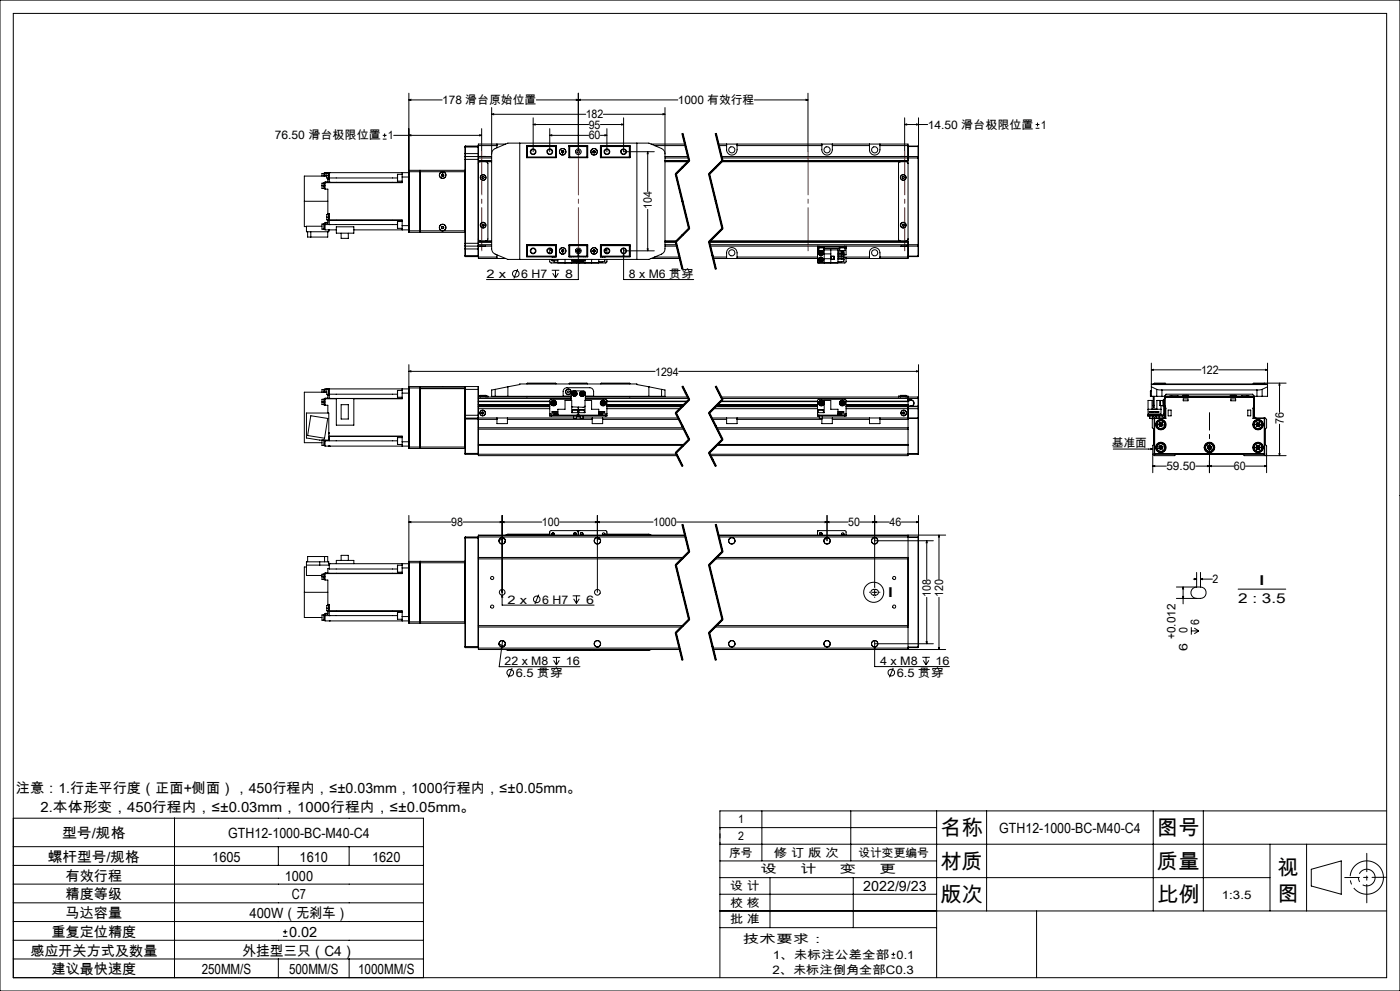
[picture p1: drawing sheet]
<svg xmlns="http://www.w3.org/2000/svg" width="420mm" height="297mm" viewBox="0 0 420 297" stroke-linecap="round" stroke-linejoin="round" font-family="sans-serif">
<g fill="none" stroke="#000" stroke-width=".3">
<path d="M0 0h420v297h-420zM4 4h412v289h-412zM122.7 29.9l.6-.1v.3zM122.7 29.9h9.9M122.7 27.9v41.3M144.5 38.6v6.9M147.5 34.3l.6-.2v.3zM147.5 32.2v42.4l.3 .9 .5 .5 4.1 1.7h42.3l4.3-1.9 .5-1.2v-42.4M147.5 34.3h28.2M159.9 37.3l.6-.2v.4zM159.9 37.3h16.7M159.9 35.3v10.2"/>
<path d="M164.9 38.6v6.9M172.9 29.8l.6 .1-.6 .2zM173.5 29.9l.6-.1v.3zM173.5 27.9v17.6M180.1 37.3h7M181 34.3h18.5M182.1 38.6v6.9M186.5 37.1l.6 .2-.6 .2zM187.1 35.3v10.2h9.2M198.9 34.1l.6 .2-.6 .1zM203.3 29.9h-42.4M204.7 40l2 8.2"/>
<path d="M204.9 40l2 8.1M214.7 40l2 8.2-4 4 4 16.3-4 4 2 8.1M214.9 40l2 8.1M226.3 29.9h16.1M241.8 29.8l.6 .1-.6 .2zM242.4 27.9v17.6M271.4 37.3l.6-.2v.4zM271.4 37.3h6.9M271.4 35.3v10.2M275 37.1l.6 .2-.6 .2zM275.6 35.3v11.8M310.7 38.4h1.1"/>
<path d="M310.7 37.3h1.1M311.3 36.8v1.1M96.6 55.7v.8h.8M96.6 55.7h.9M97.2 54.9h-.6v.8M97.2 52h-.6v.8M97.4 54.8l.1 1.7M97.4 51.9v.9M97.5 54.6v.1M97.5 54.8h-.3v1.7M97.5 51.9h-.3v.9M97.5 54.7v2h.9v7.3"/>
<path d="M97.5 54.6h23.1M98 52.8h-6.7v7.5M98 52.6v.8h.6M98 52.6h.8M98.4 53.8v.7l-.9 .1M98.4 53.4v.4M98.4 51.7v.1M98.4 53.8h.4M98.6 51.7v1.7h.2M98.6 51.8h-.6v.8M98.8 54.6h.1M98.8 53.3v1.3"/>
<path d="M98.8 51.7v1.6M98.8 51.7h.1M98.8 53.3h20.4M114.8 41.7h1.2M114.8 40.6h1.2M115.4 40v1.1M118.1 40.6h26.4M119.2 53.3l.1 1M119.3 52.2h.1M119.2 52.3v1M119.3 53.3v1M119.3 52.2h1.3"/>
<path d="M119.3 54.3h1.3M120.6 51.7v1.4M120.6 53.1v1.6h-23.1M120.6 53.1h2.1M122.7 51.7h-25.2v1.1M122.7 40.6l.6-.2v.3zM122.7 51v.5h16.8v-.5h-13.4v18.6M122.7 51v18.6M122.7 51h3.3M126 51v18.6M126 51l.1 .1M126.1 51.1v18.4"/>
<path d="M126.1 51.1h.1M132.5 52.3v.4M132.5 52.7l.4 .1M132.8 52.1l.2 .2M132.8 52.1l-.3 .2M133 52.3l.1 .3M133.1 52.6l-.2 .2M139.5 51.1h.1M139.5 47v.8M139.5 46h3.9v.9M139.5 46v1M139.5 47.8v25.1"/>
<path d="M139.5 47.8h4M139.5 44.1h4M139.6 46.9v26.9M139.6 43.8v3.1M139.6 43.8l-.1 2.2M139.6 46.9h7.9M139.6 43.8h3.9M139.6 46.9l-.1 .1M143.4 46.9v.9M143.4 47.8v25.1M143.4 46.9l.1 .1M143.5 46.9h.1"/>
<path d="M143.5 47v.8M143.5 48.1h4M143.5 43.6h5.6M143.5 47.3h4M143.9 40.4l.6 .2-.6 .1zM143.9 46.9h1.8M144.8 52.9h.3l.2 .3-.2 .3h-.4l-.1-.3zM145.8 48.5l.6 .4v22.8l-.6 .5M147.5 48.5h-3.4l-.6 .5M147.5 46.1l.3-.9 .5-.5 4.1-1.8h42.3l4.1 1.8 .6 .7 .1 .7M149.1 43.2v1.1M151.7 43.2h-8.2v3.7"/>
<path d="M155.9 42.9v34.8M158 46.9h.1M158 43.7h8.9v3.6h-8.9zM158.1 43.8v3.5M158.1 43.8h8.8M158.1 43.8l.1 .1M158.2 43.9h8.5M158.2 43.9v3.2M158.2 47.1l-.1 .1h8.8M158.2 47.1h8.5M164.9 40.6l.6-.2v.3zM164.9 40.6h11.7"/>
<path d="M166.7 43.9v3.2M166.7 43.9l.1-.1v3.4l-.1-.1M168.5 45.3v.3M168.5 45.6l.3 .2M168.8 45.2l.3 .1M168.8 45.2l-.3 .1M169.1 45.3v.3M169.1 45.6l-.3 .2M170.7 43.7l.1 .1M170.7 43.7h5.6v3.6h-5.6zM170.7 43.8h5.6M170.7 47.2h5.6"/>
<path d="M170.8 43.8v3.4l.1-.1M170.8 43.8l.1 .1M170.9 43.9h5.2M170.9 43.9v3.2M170.9 47.1h5.2M176.1 43.9l.1-.1v3.4l-.1-.1M176.1 43.9v3.2M177.9 45.3v.3M177.9 45.6l.3 .2M178.2 45.2l.3 .1M178.2 45.2l-.3 .1M178.5 45.3v.3"/>
<path d="M178.5 45.6l-.3 .2M180.1 43.7h8.9v3.6h-8.9zM180.1 43.8h8.8M180.1 40.6h2M180.4 43.9l-.2-.1v3.4l.2-.1M180.4 43.9h8.4M180.4 43.9v3.2M180.4 47.1h8.4M180.8 43.7v.1M181.5 40.4l.6 .2-.6 .1zM188.8 43.9v3.2M188.8 47.1l.1 .1h-8.8"/>
<path d="M188.9 43.8v3.5M188.9 46.9h.1M188.9 43.8l-.1 .1M191.1 42.9v34.8M194.3 45.5l.2 .6h-.3zM194.3 45.5v11.9M195.3 43.2h10.2M196.3 43.6h9.3M199.5 48.5h6.9M199.5 46.9h6.9M199.5 48.1h7.2M199.5 47.3h7"/>
<path d="M202.6 52.2l4 16.3M202.9 52.1l4 16.3M204.6 40l2 8.2M206.6 48l-4 4M206.7 48.2l-4 4 4 16.3-4 4 2 8.1M206.9 48.3l-4 4M212.6 52.2l4 16.3M212.9 52.1l4 16.3M214.6 40l2 8.2M215.5 43.2h56.9v34.3h-18.6M215.6 43.6h2.4M216.4 46.9h59"/>
<path d="M216.4 48.5h55.4l.4 .1 .2 .4M216.5 47.3h58.9M216.6 48l-4 4M216.7 48.1h55.7M216.9 48.3l-4 4M218 43.2v1.7a1.57 1.57 0 0 0 1.6 1.6 1.57 1.57 0 0 0 1.5-1.6v-1.7M221.1 43.6h25.5M246.6 43.2v1.7a1.57 1.57 0 0 0 1.5 1.6 1.57 1.57 0 0 0 1.6-1.6v-1.7M249.7 43.6h11.1M260.8 43.2v1.7a1.57 1.57 0 0 0 1.6 1.6 1.57 1.57 0 0 0 1.6-1.6v-1.7M264 43.6h8.4M270.1 48.5l-.5 .4v22.8l.1 .3 .4 .2"/>
<path d="M270.3 46.9h1.7M270.9 52.9h.3l.1 .4-.2 .2-.3-.1-.1-.3zM272.4 43.8h3M272.4 43.9h3M275.4 46.9v.4M275.4 47.3h.2M275.4 46.9l.2 .2M275.4 43.8v.1M275.4 43.9v3M275.4 47.3v26M275.6 47.1v.2M275.6 47.3v26"/>
<path d="M91.3 60.3v7.6h.6M91.3 60.3h7.1M92.3 69.5v1.5h6v-1.5M93.2 69.5v1.5M96.6 67.8h-4.7v1.7h6.7v-.6M97.2 67.1h-.6v1.6h.6M97.4 67.1v1.7M97.5 66.9v.4M97.5 67.3v1.6h3.4M97.5 67.1h-.3v1.7h.3M97.5 67.3h21.7M98 65.1v.8h22.6v1.7"/>
<path d="M98 65.1h.8M98.4 64h.4v1.1M98.4 64v.3M98.4 66.1v.8h-.9M98.4 65.9v.2M98.4 66.7h-.9v.2M98.4 66.1h.4M98.6 64.3h-.6v.8M98.8 64.2h-.2v1.7M98.8 65.1v.9M98.8 67.3h.1M98.8 66v1.3"/>
<path d="M98.8 68.9h.1M98.8 66h21.8M100.9 68h5.3v1.9h-5.3zM102.3 69.9v1.5h2.2v-1.5M106.2 68.9h16.5M119.2 68.4h.1M119.2 67.4v1M119.3 66.4l-.1 1M119.3 66.4v1M119.3 66.4h1.3M119.3 68.4h1.3M120.6 67.6v1.3"/>
<path d="M120.6 67.6h2.1M122.7 69.2h16.8v.4M122.7 69.2v.4M122.7 69.6h3.3M126.1 69.5h.1M126.1 69.5v.1M126.1 69.5l-.1 .1M126.1 69.6h13.4M132.5 68v.4M132.5 68.4l.3 .1M132.8 67.9l.3 .1M132.8 67.9l-.3 .1"/>
<path d="M133.1 68v.4M133.1 68.4l-.3 .1M139.5 69.5h.1M139.5 72.9v.8M139.5 73.7v.9M139.5 74.6l.1 2.3M139.5 76.6h4M139.5 69.5v.1M139.5 72.9h4M139.5 73.7l.1 .1M139.6 73.8v3.1M139.6 73.8h7.9"/>
<path d="M143.4 72.9v.9M143.4 73.8v.8h-3.9M143.5 71.6l.5 .6h3.5M143.5 73.7h.1M143.5 72.9v.8M143.5 73.8v3.7h8.2M143.5 72.5h4M143.5 77h5.6M143.5 73.3h4M143.5 76.8l-3.9 .1M143.5 73.7l-.1 .1M143.9 73.8h1.8"/>
<path d="M144.6 67.4l.3-.2 .3 .1v.3l-.2 .2-.3-.1zM149.1 76.4v1.1M158 73.8h.1M158 73.4h8.9v3.6h-8.9zM158.1 73.4v3.5M158.1 76.9h8.8M158.2 76.8h8.5M158.2 73.6v3.2M158.2 76.8l-.1 .1M158.2 73.6h8.5M164.9 77.7l.1 .9 .3 .2h8M164.9 74.5v1.4"/>
<path d="M165.3 75.1h.4M165.3 75.1h.3M165.3 74.6v.5M165.6 77h.1M165.6 77.7v.4h1.8M165.7 75.2l-.1 .3M165.7 78.1h.4M166.3 76.9v.1M166.3 78.1v.6h1.1M166.7 73.6v3.2M166.7 73.6l.1-.1v3.4l-.1-.1M166.9 73.5h-8.8l.1 .1"/>
<path d="M167.4 77.7v1.1h12.2v-1.1M168.5 75v.3M168.5 75.3l.3 .2M168.8 74.9l.3 .1M168.8 74.9l-.3 .1M169.1 75v.3M169.1 75.3l-.3 .2M169.5 77.7v1.1M170.7 73.4h5.6v3.6h-5.6zM170.7 76.9h5.6M170.7 73.5h5.6M170.8 76.9l-.1 .1"/>
<path d="M170.9 73.6l-.1-.1v3.4M170.9 76.8h5.2M170.9 73.6v3.2M170.9 73.6h5.2M170.9 76.8l-.1 .1M171.3 76.9v.1M171.4 76.9v.1M171.5 77.7v1.1M171.6 78h.1M171.6 78h1.5M171.6 77.7v.3M171.8 78a.77 .77 0 0 0 .9 .6 .77 .77 0 0 0 .6-.9 .76 .76 0 0 1-.6 .8 .76 .76 0 0 1-.9-.5"/>
<path d="M172 76.9v.1M172.2 78l.2 .2M172.4 78v.2M172.7 78l.1 .1M172.8 78.1l-.4 .1M172.8 78v.1M173.1 75.1h.1M173.1 75.3l.1 .2M173.1 75v.1M173.1 77.7v.3M173.2 74.9h.6l.1 .2M173.5 76.1l.2 .6h-.3z"/>
<path d="M173.5 74.3v9.5h-27.6M173.9 78h1.5M173.9 75.1h.1M173.9 77.7v.3M173.9 75.3l-.1 .2M174.2 78v.1M174.2 78.1l.4 .1M174.5 78l.1 .2M174.8 78l-.2 .2M175.1 76.9v.1M175.2 78a.76 .76 0 0 1-.8 .5 .76 .76 0 0 1-.7-.8 .78 .78 0 0 0 .7 .9 .78 .78 0 0 0 .9-.6M175.4 78h.1"/>
<path d="M175.4 77.7v.3M175.5 77.7v1.1M175.6 76.9v.1M176.1 73.6l.1-.1v3.4l-.1-.1M176.1 73.6v3.2M177.5 77.7v1.1M177.9 75v.3M177.9 75.3l.3 .2M178.2 74.9l.3 .1M178.2 74.9l-.3 .1M178.5 75v.3M178.5 75.3l-.3 .2"/>
<path d="M180.1 73.4h8.9v3.6h-8.9zM180.1 76.9h8.8M180.1 73.5h8.8l-.1 .1M180.4 73.6l-.2-.1v3.4l.2-.1M180.4 76.8h8.4M180.4 73.6v3.2M180.4 73.6h8.4M180.7 76.9v.1M180.7 78.4v.3h-1.1M180.8 76.9v.1M181.4 75.1h.3M181.4 77h.1"/>
<path d="M181.4 77.9v-.2v.7h-1.8M181.7 75.1h-.3M181.7 74.6v.5M182.1 77.7v.8l-.3 .3h-8.1M182.1 74.5v1.4M187.1 75.2h9.2M187.1 76.1l.1 .6h-.3zM187.1 74.3v9.5h21M188.8 73.6v3.2M188.8 76.8l.1 .1M188.9 73.4v3.5M188.9 73.8h.1"/>
<path d="M194.2 74.6h.3l-.2 .6zM194.3 62.8v12.4M195.3 77.5h8.6M196.3 77h7.5M199.5 72.2h3.5M199.5 73.8h3.5M199.5 72.5h3.2M199.5 73.3h3.4M202.6 72.5l2 8.2M202.9 72.4l2 8.2M206.6 68.3l-4 4M206.9 68.6l-4 4"/>
<path d="M212.6 72.5l2 8.2M212.7 72.5h59.7M212.9 72.4l2 8.2M212.9 73.3h62.5M213 73.8h62.4M213.8 77h4.2M213.9 77.5h31.4M216.6 68.3l-4 4M216.9 68.6l-4 4M218 77.5v-1.7a1.57 1.57 0 0 1 1.6-1.6 1.57 1.57 0 0 1 1.5 1.6v1.7M221.1 77h24.2M245.3 74h.4"/>
<path d="M245.3 74v.5M245.3 74.5v4.3h6.1v-3.9M245.3 73.8v.2M245.3 74.9h.3M245.3 74.5h.3M245.5 74v.3h1.8v-.3M245.6 75.1h1M245.6 75.1h1.6M245.6 74.3v.8M245.7 73.8v.2M245.7 74h7.7M245.9 77.7v.4"/>
<path d="M245.9 77.7l.3 .1M245.9 76l.3 .2M245.9 75.1a.77 .77 0 0 0-.3 1.1 .77 .77 0 0 0 1 .3 .77 .77 0 0 0 .4-1M245.9 78.1l.4 .1M245.9 75.6v.4M245.9 75.6l.3 .2M246 75.1a.75 .75 0 0 0-.4 1 .75 .75 0 0 0 1 .4 .75 .75 0 0 0 .3-1M246.2 77.4l.4 .1M246.2 77.4l-.3 .3M246.2 77.4v.4M246.2 77.8l.5 .2M246.2 77.8l.1 .4"/>
<path d="M246.2 77.8l-.3 .3M246.2 75.8l.4 .3M246.2 75.8v.4M246.2 75.8l-.3 .2M246.3 75.4l.4 .2M246.3 75.4l-.4 .2M246.3 75.4l-.1 .4M246.6 75.1l.3 .4M246.6 77.5l.1 .5M246.6 77.5l-.4 .3M246.6 76.1l-.4 .1M246.6 75.1l.4 .4"/>
<path d="M246.7 78l-.4 .2M246.7 75.6l-.1 .5M246.7 75.6l-.5 .2M247.2 75.1h-.6M247.2 74.3v.8M247.2 74.9l4.7 .1M247.2 74.5h4.7M247.3 74.9v3.9M247.3 76.1h1.9M247.3 77.5h1.9M249.2 74.9v3.9M249.3 76.8h.9v.9h-.9z"/>
<path d="M249.3 76.8v.9M251.4 75.5h1.8v.4M251.4 76.2h1.8v.5h-1.8M251.4 77h1.8v.4h-1.8M251.4 77.7h1.8M251.4 75.9h1.8M251.8 74v.3h1.7M251.9 75.1h1.6M251.9 74.3v.8M252.5 77.4v.3l.3-.2 .4 .2M252.5 75.1v.4M252.5 76.7v.3"/>
<path d="M252.5 78.4v.3h-1.1M252.6 75.5h.4M252.7 77.5h.2M253.2 75.9l-.2 .3-.5-.3v.3M253.2 75.7v.2M253.2 77.7v.2M253.2 77.3h.6v1.2l-.3 .3h-8M253.2 77.7v.7h-1.8M253.2 77h7.6M253.4 74h.4M253.4 73.8v.2M253.5 74.3v.8"/>
<path d="M253.5 74.5h.3M253.5 74v.3M253.8 74v.5M253.8 73.8v.2M253.8 74.5v1.9h-.6M260.8 77.5v-1.7a1.57 1.57 0 0 1 1.6-1.6 1.57 1.57 0 0 1 1.6 1.6v1.7M264 77h8.4M270.3 73.8h1.7M270.7 67.4l.2-.2 .3 .1 .1 .3-.3 .2-.3-.1zM272.4 71.6l-.5 .6h-58.9M272.4 76.8h3M272.4 76.9h3"/>
<path d="M275.4 73.3h.2M275.4 73.3v.5M275.4 76.8h.2M275.4 76.8v.1M275.4 73.8v3M275.6 73.3v.3M275.6 73.6l-.2 .2M275.6 76.8l-.2 .1M275.6 73.6v3.2M155.3 80.6l-1.1 2.9M165.5 81h2.3M165.8 81.9l.9 1.4"/>
<path d="M166.7 81v2.3M167.5 81.9l-.8 1.4M97.2 119.6v1.7h.3M97.2 116.8h-.6v.7M97.4 119.6v1.7M97.4 116.7v.8M97.5 119.4v.1M97.5 119.6l-.9 .1v.8M97.5 116.7h-.3v.8M97.5 119.4h23.1M97.5 119.5v2h.9v2.3M97.5 119.5h3.4"/>
<path d="M98 117.5h-6.7v15.2h5.3M98.4 118.5v.8l-.9 .1M98.4 118.2v.3M98.4 116.6h.1M98.4 118.5h.4M98.6 116.5v1.7M98.6 116.6h-.6v1.6h.8M98.8 119.4h.1M98.8 118.1v1.3M98.8 116.6v1.5M98.8 116.5v.1M98.8 118.1h20.4"/>
<path d="M100.9 119.4h5.3v8h-5.3zM119.2 119h.1M119.3 117l-.1 2M119.3 117v2.1M119.3 119.1h1.3M119.3 117h1.3M120.6 116.6v1.2M120.6 117.8v1.7h-14.4M120.6 117.8h2.1M122.7 116.6h-25.2v.9M122.7 111.3l.6-.2v.3zM122.7 109.3v24.7"/>
<path d="M122.7 111.3h73.8M122.7 115.8v18.6M122.7 115.8v.5h16.8M122.7 115.8h3.3M126 115.8l.1 18.5M126 115.8v18.6M139.5 116.3l-13.4 .2h13.4l-.1 17.9M139.5 116.3v-.5h-13.4l.1 18.6M139.5 116.7h4M139.5 116.7v7.8M139.6 115.8v9.5M139.6 115.8l-.1 .9"/>
<path d="M139.6 115.8h3.8M143.4 115.8v.9M143.4 115.8l.1 .9M143.5 119.1v.3h27.8M143.5 118.7h.6M143.5 119h27.8M143.5 116.7l-.1 7.8M144.1 118.5h.1M144.1 118.7h1.7M144.1 118.5v.5M144.1 118.5h1.4M145.5 118.5h.3"/>
<path d="M145.8 118.5h.1M145.8 118.7h.6v.3M145.8 118.5v.5M148.6 118.8h20.3v-1.5a1.14 1.14 0 0 1 1.2-1.1h6.9a1.21 1.21 0 0 1 1.1 1.1v1.5h20.4M148.6 116.7l-1.1 .2v1.9h1.1M148.6 116.7v2.1M152.4 115.9v2.9M152.4 115.9l3.5-.7v-.1h35.2v.1l3.6 .7M152.4 115.9l-3.8 .8M158.1 115h8.7M158.1 115v.1M158.1 118.8v.2"/>
<path d="M166.8 115v.1M168.9 118.7h2.4M170.8 115h5.4M170.8 115v.1M171.3 119.7h-6.2l-.2 .4v3.9M171.9 117.9l.1 .4M171.9 117.9l.5 .1M172 118.3l.5 .1M172.3 117.5l-.4 .4M172.3 117.5l.4 .2M172.3 117.5l.2 .9M172.4 118l.4 .1"/>
<path d="M172.4 118l-.4 .3M172.7 117.7l.1 .4M172.7 117.7l-.3 .3M172.8 118.1l-.3 .3M174.2 117.9l.1 .5M174.2 117.9l.5 .1M174.3 118.4l.5 .1M174.5 117.6l-.3 .3M174.5 117.6l.4 .2M174.5 117.6l.2 .4M174.7 118l.1 .5M174.7 118l.3 .1"/>
<path d="M174.9 117.8l.1 .3M174.9 117.8l-.6 .6M175 118.1l-.2 .4M175.6 119.7h6.3l.2 .3v4M175.6 119h30.7M175.6 118.7h2.5M175.6 119.4h30.9M176.2 115v.1M180.2 115h8.7M180.2 115v.1M188.9 115v.1M188.9 118.8v.2"/>
<path d="M194.7 115.9v2.9M194.7 115.9l3.8 .8M198.5 116.7l1 .2v1.9h-1M198.5 116.7v2.1M203.6 111.3h72M204.6 115.9l2 3.9M204.7 115.8l2 4-4 4 4 7.9-4 4 2 4M204.9 115.7l1 2M205.9 117.7l1 2zM206.6 119.6l-4 4M206.9 119.9l-4 4M214.6 115.9l2 3.9"/>
<path d="M214.7 115.8l2 4-4 4 4 7.9-4 4 2 4M214.9 115.7l2 4M216.3 119h59.1M216.5 119.4h58.9M216.6 119.6l-4 4M216.9 119.9l-4 4M270.2 118.5h.1M270.1 118.7h-.5v.3M270.1 118.5h1.7M270.1 118.5v.5M270.1 118.7h1.7M270.2 118.7h1.6"/>
<path d="M270.2 118.5h1.6M271.8 118.5h.1M271.8 118.7h.6v3.1M271.8 118.5v.5M272.4 119.8h.9M272.4 119.9h.9M273.3 119.8a.97 .97 0 0 1 .9 .9 .97 .97 0 0 1-.7 1M273.3 119.9a.9 .9 0 0 1 .9 .9 .9 .9 0 0 1-.9 .9M273.3 119.8v.1M275 111.1l.6 .2-.6 .1zM275.4 119v.4M275.4 119.4v2.3"/>
<path d="M275.6 109.3v26.7M345.1 118.8h.1M345.2 117.2h.1M345.2 117.3l-.1 1.5M345.2 117.3v1.5M345.2 117.2v.1M345.2 117.2h.2M345.4 110.8l.6-.1v.3zM345.4 108.8v10M345.4 110.8h14.9M345.4 115.1h34.9M345.4 115.2h34.9"/>
<path d="M345.4 115.9l1.6 .8M346 118.8v2.7M346.3 115h3.4M346.3 115v.1M346.3 118.8v2.7M347 116.7l1.6 .2M347 118.8h1.6M347 118.8h-1.8M347 116.7v2.1M348.6 118.8h.8M348.6 116.9h28.5M348.6 116.9v1.9"/>
<path d="M349.1 119.9h-.2v1.8h.2M349.4 119.7h-.3v.4M349.4 118.8l.4-.7h26l.5 .7M349.4 118.8v4.1M349.5 118.7h26.7v.4M349.5 118.7v.4M349.5 119.4v2.3M349.7 115v.1M349.8 119.1l-.3 .3M349.8 119v.1M349.8 119l-.3 .2v.2M349.8 119h26"/>
<path d="M349.8 119.1h26M351 119v-.3h.5v.3M353.3 118.7h.1M354.9 118.5h.1M354.8 118.7h.1M354.8 118.7h1.8M354.8 118.5v.2M354.9 118.5h1.6M355 119.6h1.4v.5h-1.4zM356.6 118.5h.1M356.6 118.7h-.1M356.6 118.5v.2"/>
<path d="M365.6 110.8h14.7M369.1 118.7h.1M369.1 118.7h1.7M369.1 118.5h1.1M369.1 118.5v.2M369.3 119.6h1.4v.5h-1.4zM370.2 118.5h-1.1M370.2 118.5h.6M370.8 118.7h.1M370.8 118.5v.2M372.4 118.7h.1M374.1 119v-.3h.6v.3"/>
<path d="M375.8 119.1l.3 .3M375.8 119l.4 .2-.1 .2M375.8 119v.1M376 115h3.4M376 115v.1M376.1 119.4v2.3M376.3 118.8h.8M376.3 118.8v4.1M377.1 118.8h1.5M377.1 116.9v1.9M378.6 116.7l-1.5 .2M378.6 116.7v2.1"/>
<path d="M379.3 114.8l.1 .2M379.4 115v.1M379.7 110.7l.6 .1-.6 .2zM380.3 108.8v10h-1.7M380.3 115.9l-1.7 .8M383.9 114.8l.1 .6h-.3zM383.9 114.8v8.8M385.8 114.8l-9.8 .2M93.2 124.6l5.1 .8-.9 5.9-5.1-.8zM96.6 120.5v.7h.6M96.6 131.9v1.6h.8M96.6 120.5h.9"/>
<path d="M97.2 131.9v1.6M97.4 131.9l.1 1.7M97.5 131.9v.2M97.5 132.1v1.6h25.2M97.5 132.1h21.7M98.6 133.7h.1M98.6 129.7v.3M98.6 131.9v-8.1h-6.7v7.5l4 .6h2.9v-1.2h21.8v1.7M98.8 133.7h.1M98.8 130.8h21.8M102.3 121.3h2.2v4.3h-2.2zM119.2 133.2h.1"/>
<path d="M119.3 131.2l-.1 2M119.3 131.2v2M119.3 133.2h1.3M119.3 131.2h1.3M120.6 132.4v1.3M120.6 132.4h2.1M122.7 134v.4M122.7 134h16.8M122.7 134.4h3.3M126.1 134.3l.1 .1M126.1 134.3l-.1 .1M126.2 134.4h13.2"/>
<path d="M139.5 124.5v.9M139.5 125.7h4M139.5 124.5h4M139.5 134.3l-.1 .1M139.5 125.4l.1 10.8M139.5 135.9h4M139.6 125.3v10.9M139.6 125.3h3.8M139.6 125.3l-.1 .1M143.4 124.5v.8M143.4 125.3l.1 .1M143.5 121.3v.1"/>
<path d="M143.5 121.9v.1M143.5 124.5v.8M143.5 125.3v11.3h59.6M143.5 125.7h5.6M143.5 128.2h61.4M143.5 125.3h5.6M143.5 128.6h61.6M143.5 133.2h61.8M143.5 133.5h61.5M143.5 121.3h21.4M143.5 121.2h21.4M143.5 120.4h21.4"/>
<path d="M143.5 121.9h21.4M143.5 122.5h21.4M144.5 123.6l.4-.2 .2 .2v.4l-.4 .1-.2-.2zM149.1 125.3h3.1M149.1 125.3v1.7h3.1v-1.7M152.2 125.7h25.5M152.2 125.3h19.9M164.9 121.7l-21.4 .2M164.9 120.3h-21.4h21.4M164.9 124.4h.5M164.9 124.4v.3h.5M164.9 124v.4"/>
<path d="M164.9 124h2.5M165.4 124.4h7.7M165.4 124.7h7.7M165.4 124.4v.3M165.7 120.6v.4M165.7 121l.4 .2M165.7 120.6l.4 .2M166.1 120.4l.3 .2M166.1 120.4l-.4 .2M166.1 120.4v.4M166.1 120.8l.4 .2M166.1 120.8l-.4 .2"/>
<path d="M166.1 120.8v.4M166.4 120.6l.1 .4M166.4 120.6l-.3 .2M166.5 121l-.4 .2M167.4 124.4v-1.7h2.1v-2.7h2v3.7h4v-3.7h2v2.7h2.1v1.7M167.4 124.1h-1.1v.1h1.1M167.4 123.4h-1.8l1.8 .1M171.3 120l.1-2.5 .4-.4 3.6 .2 .2 .4v2.3M171.8 122.8h.1M171.7 122.9h1.6M171.7 122.9v.8M171.8 122.8h1.4"/>
<path d="M172.1 125.3h.8M172.1 124.7v.6M172.9 124.7v.6M172.9 125.3h1.2M173.1 124.4h.8M173.1 124.7h.4M173.1 124.4v.3M173.3 122.9h.1M173.3 122.9v.8M173.5 124.7h.4M173.5 122v2.7M173.7 122.9h1.6"/>
<path d="M173.7 122.9v.8M173.8 122.8l-.1 .1M173.8 122.8h1.5M173.9 124.4h7.7M173.9 124.7h7.7M173.9 124.4v.3M174.1 125.3h.8M174.1 124.7v.6M174.9 125.3h2.8M174.9 124.7v.6M175.3 122.8v.1M175.3 122.9v.8"/>
<path d="M175.5 121.7l-.5 .4-3.5-.3M177.7 125.3h3.1M177.7 125.3v1.7h3.1v-1.7M179.6 124.1h1.1v.1h-1.1M179.6 123.4h1.8l-1.8 .1M179.6 124h2.5M180.6 120.6v.4M180.6 120.6l.3 .2M180.6 121l.4 .2M180.8 125.7h22.9M180.8 125.3h22.6M180.9 120.4l.4 .2"/>
<path d="M180.9 120.4l-.3 .2M180.9 120.4v.4M180.9 120.8l-.3 .2M180.9 120.8l.4 .2M180.9 120.8l.1 .4M181.3 120.6v.4M181.3 120.6l-.4 .2M181.3 121l-.3 .2M181.6 124.4h.5M181.6 124.4v.3M182.1 124.4v.3h-.5M182.1 124v.4"/>
<path d="M182.1 120.3h24.1M182.1 121.2h23.2M182.1 120.4h24M182.1 121.7h22.7M182.1 121.9h22.5M182.1 122.5h21.9M202.6 123.8l4 8M202.6 135.8l2 4M202.9 123.7l4 7.9M202.9 135.6l2 4M202.9 136.1l-63.3 .1M205.2 121.3l-23.1 .1"/>
<path d="M206.6 131.6l-4 4M206.9 131.9l-4 3.9M212.6 123.8l4 8M212.6 135.8l2 4M212.9 123.7l4 7.9M212.9 135.6l2 4M212.9 136.1h62.5M213.5 125.3h4.5M213.7 125.7h4.3M214 122.5h31.3M214.6 121.9h30.7M214.8 121.7h30.5"/>
<path d="M214.9 128.2h57.5M215 133.5h57.4M215.1 121.4h30.2M215.2 128.6h57.2M215.3 133.2h57.1M215.3 121.2h30M216.1 120.4h29.2M216.2 120.3h29.1M216.3 120.3h29M216.6 131.6l-4 4M216.9 131.9l-4 3.9M218 125.3h3.1"/>
<path d="M218 125.3v1.7h3.1v-1.7M221.1 125.7h25.5M221.1 125.3h24.7M245.3 124.4h.4M245.3 123.7h2v-3.7h1.9v2.7h2.2v1.7M245.5 122.8v.1M245.5 122.8h1.5M245.5 122.9h1.5M245.5 122.9v.8M245.7 124.4h7.7M245.7 124.4v.3M245.7 124.7h7.7"/>
<path d="M245.8 125.3h.9M245.8 124.7v.6M246 120.9l.3 .3M246.1 120.5l-.1 .4M246.1 120.5l.3 .3M246.4 120.8l-.4 .1M246.4 120.8l.3 .3M246.4 120.8l-.1 .4M246.5 120.4l.3 .3M246.5 120.4l-.4 .1M246.5 120.4l-.1 .4M246.7 125.3h3"/>
<path d="M246.7 124.7v.6M246.7 121.1l-.4 .1M246.8 120.7l-.1 .4M246.8 120.7l-.4 .1M247 122.8v.1M247 122.9v.8M249.7 125.3v1.7h-3.1v-1.6M249.7 125.7h11.1M249.7 125.3h11.1M251.4 124.1h1.1v.1h-1.1M251.4 123.4h1.8l-1.8 .1M251.4 124h2.4"/>
<path d="M252.3 120.6v.4M252.3 120.6l.4 .2M252.3 121l.4 .2M252.7 120.4l.3 .2M252.7 120.4l-.4 .2M252.7 120.4v.4M252.7 120.8l-.4 .2M252.7 120.8l.4 .2M252.7 120.8v.4M253 120.6l.1 .4M253 120.6l-.3 .2M253.1 121l-.4 .2"/>
<path d="M253.4 124.4h.4M253.4 124.4v.3M253.8 120.3h18.6M253.8 124.4v.3h-.4M253.8 124v-4l-.2-.3h-8l-.3 .3v4.7h.4M253.8 124v.4M253.8 121.3h18.6M253.8 121.2h18.6M253.8 120.4h18.6M253.8 121.9h21.6M253.8 122.5h21.6M260.8 125.3h3.2"/>
<path d="M260.8 125.3v1.7h3.2v-1.7M264 125.7h8.4M264 125.3h11.4M271 123.5h.3l.1 .4-.2 .2-.3-.1-.1-.3zM272.4 121.3v.1M272.4 121.8v14.8h-59.3M272.4 120.3h.1M272.4 121.8h.1M272.4 125.4h3M272.4 136h3M272.4 121.8h.9M273.3 121.7h-19.5"/>
<path d="M273.3 121.7v.1M273.5 121.7h1.9M273.5 121.7l-.2 .1M275.4 136h.2M275.4 136v.1M275.4 125.3v.1M275.4 121.7l.2 .1M275.4 121.7v.2M275.4 121.9v.6M275.4 122.5v2.8M275.4 125.4v10.6M275.6 136l-.2 .1"/>
<path d="M275.6 121.8l-.2 .1M275.6 121.8l-.2 .7M334 134.6h11.8M344.4 122.7h3.9M344.5 124.1h3.7v.1h-3.7zM344.8 124.4h-.5v.3h.5M344.8 124.4h3.9M344.8 123.4l.7 .1zM344.8 124.7h1.1M344.8 124.4v.3M344.9 125.3h.9M344.9 124.7v.6"/>
<path d="M345.2 134.4l.6 .2-.6 .1zM345.8 123.4l.4 .1zM345.8 124.7v.6M345.8 139.7l.6-.2v.3zM345.8 139.7h4.1M345.8 136.1l.5 .5h6.1l.4-.5M345.9 124.7h.9M345.9 124.4v.3M346 121.5v.6h.3v-.6M346 121.5h.3M346.3 125.4h.1M346.3 136h.1"/>
<path d="M346.3 136l.1 .1M346.3 125.4v10.6M346.4 136v.1M346.4 136.1h32.9M346.4 125.4h3.3M346.4 136h32.9M346.4 125.4v10.6M346.5 123.4l.4 .1zM346.8 124.7h1.9M346.8 124.4v.3M346.9 124.7v.6M347.2 123.4l.5 .1z"/>
<path d="M347.6 127.1l.2 .7M347.6 127.1l.7 .1M347.7 134.4l.5 .4M347.7 133.7v.7M347.7 133.7l.6 .4M347.8 124.7v.6M347.8 127.8l.7 .1M348 126.6l.7 .1M348 126.6l-.4 .5M348 126.6l.3 .6M348.1 120v1.6M348.1 121.6h.8"/>
<path d="M348.1 120h.8M348.3 127.2l-.5 .6M348.3 127.2l.2 .7M348.3 127.2l.6 .2M348.3 134.1l-.1 .7M348.3 134.1l.5 .4M348.3 120h-1.2v2.6h-1.5v-2.6h-1.2v4.4M348.3 121.6v2.8M348.3 133.5l.6 .4M348.3 133.5l-.6 .2M348.3 133.5v.6M348.7 124.4v.3"/>
<path d="M348.7 126.7l.2 .7M348.7 126.7l-.4 .5M348.8 134.5l-.6 .3M348.9 133.9l-.1 .6M348.9 133.9l-1.2 .5M348.9 127.4l-.4 .5M349.1 124l-.4 .4M349.1 124h.3M349.1 120.1h.3M349.1 120.1v3.9M349.4 124.3v.3M349.4 124.2l-.7 .5"/>
<path d="M349.4 124.6l-.5 .7M349.4 122.9v1.4M349.4 121.9l.2 .6M349.4 124.4v.2M349.4 122.9v1.5M349.4 124.6h.2M349.4 122.9h.2M349.5 124.6l-.5 .7M349.5 122v.9M349.5 121.7l.1 .1M349.5 121.7l-.1 .2M349.6 122.9v.1"/>
<path d="M349.6 121.8l.1 .7M349.6 121.8l-.2 .1M349.6 122.9v1.7M349.6 124.6h.1M349.6 122.5h.1M349.6 125.3l.1 .1M349.6 125.3h-3.5l-.4 .4v2.5l.4 .4v4.6l-.3 .3v8.2M349.6 122.5v2.8M349.7 122.5v2.9M350.4 122.9h.9v1.7h-.9zM352.8 136.2h20.1M358.7 139.7h11.4"/>
<path d="M362.2 134.3l.4 .5M362.2 139.5l.6 .2-.6 .1zM362.4 133.6l-.2 .7M362.4 133.6l.9 1M362.8 138v3.7M362.8 139.7l.6-.2v.3zM363 133.5l-.6 .1M363 133.5l.5 .5M363 133.5l-.4 1.3M363.3 134.6l-.7 .2M363.5 134l-.2 .6M363.5 134l-1.3 .3"/>
<path d="M372.8 136.1l.5 .5h12.5M373.7 139.7h6.3M374.3 122.9h.9v1.7h-.9zM375.9 122.5h.2M375.9 125.4h3.4M375.9 122.5v2.9M376.1 124.6h.1M376.1 125.3l-.2 .1M376.1 125.3h3.5l.4 .4v2.5l-.4 .4v4.6l.4 .4v8.1M376.1 122.5v2.8M376.1 122.9v.1M376.1 121.8l-.2 .7"/>
<path d="M376.1 121.8l.1 .1M376.1 122.9v1.7M376.1 122.9h.1M376.1 121.7v.1M376.1 121.7l.1 .2M376.2 122v.9M376.2 124.6l.4 .7M376.2 122.9l.1 1.6M376.2 121.9l-.1 .6M376.2 122.9v1.6M376.2 124.5v.1M376.3 124.5l-.1 .1"/>
<path d="M376.3 124.6l.5 .7M376.7 134.2l.4 .5M376.8 127.2l.2 .6M376.8 127.2h.6M377 127.8l.6 .1M377 133.6l-.3 .6M377 133.6l.8 1.1M377.2 126.6l-.4 .6M377.2 126.6l.6 .1M377.2 126.6l.2 .6M377.4 127.2l.2 .7M377.4 127.2l.7 .1"/>
<path d="M377.4 127.2l-.4 .6M377.7 133.5l-.7 .1M377.7 133.5l.4 .6M377.7 133.5l-.6 1.2M377.8 134.7h-.7M377.8 126.7l.3 .6M377.8 126.7l-.4 .5M378.1 134.1l-.3 .6M378.1 134.1l-1.4 .1M378.1 127.3l-.5 .6M379.3 136v.1M379.3 125.4h.1"/>
<path d="M379.3 136h.1M379.3 125.4v10.6M379.4 139.5l.6 .2-.6 .1zM379.4 136l-.1 .1M379.4 125.4v10.6M380 136.1l-.4 .5M383.7 136h.3l-.1 .6zM383.9 127.1v9.5M122.7 156.5l.6-.2v.3zM122.7 156.5h12.7M122.7 154.5v31.9M138.9 156.5h23.7"/>
<path d="M150 156.3l.6 .2-.6 .1zM150.6 156.5l.6-.2v.3zM150.6 154.5v26.9h27.6M165.6 159.9v.3l.7-.1v-.2M165.7 159.7h.4M173.3 159.1h.4M173.5 159.1v1.3M178.6 156.3l.6 .2-.6 .1zM179.2 156.5l.6-.2v.3zM179.2 154.5v23M180.7 159.9v.2l.7 .1v-.3M195.9 156.5h-28"/>
<path d="M203 156.5h51.4M204.6 157.2l2 8.2M204.7 157.2l2 8.1-4 4 4 16.3-4 4 2 8.2M204.9 157.1l1 4.1M214.6 157.2l2 8.2M214.7 157.2l2 8.1-4 4 4 16.3-4 4 2 8.2M214.9 157.1l2 8.2M245.3 159.5l.3-.5h7.9l.3 .4v1M245.5 159.1h-.2v1.3M247.5 156.3l.6 .2-.6 .1zM248.1 156.5l.6-.2v.3zM248.1 154.5v7.6"/>
<path d="M252.5 159.9v.2l.7 .1v-.3M261.8 156.3l.6 .2-.6 .1zM262.4 156.5l.6-.2v.3zM262.4 154.5v21.4M266.8 156.5h-8.8M270.4 156.5h5.2M275 156.3l.6 .2-.6 .1zM275.6 154.5v39.4M91.3 177.5v7.6h5.3M91.3 177.5h7.1M91.9 169.9h-.6v7.6M91.9 169.4h6.9"/>
<path d="M92.3 168.4v-1.6h6v1.6M95.9 168.4v1M96.6 172.9v.7h.6M96.6 172.9h.9M97.2 172.1h-.6v.8M97.4 172v1.7M97.4 166.8v1.6M97.5 171.8v.1M97.5 172h-.3v1.7h.3M97.5 171.9v1.9h.9v7.3M97.5 171.8h23.1M98.8 170.4h-.4v1.3l-.9 .1"/>
<path d="M98.8 170.4l20.4 .1M98.8 168.9h.1M98.8 168.9v1.5M100.9 168.9v-.9h5.3v.9M102.3 168v-1.6h2.2v1.6M119.3 169.4v2.1M119.3 169.4h1.3M119.3 171.5h1.3M120.6 168.9v1.3M120.6 170.2v1.7h-23.1M120.6 170.2h2.1M122.7 168.9h-24.1v-.5h-6.7v4.1h4.7"/>
<path d="M122.7 168.2v18.6M122.7 168.2v.5h16.8M122.7 168.2h3.3M126 168.2v18.6M126 168.2l.1 .1M126.1 168.7v18M126.1 168.3v.4M126.1 168.2v.1M126.1 168.2h13.4M126.2 168.2v18.6M126.2 168.2l-.1 .1M139.5 168.3v18.4"/>
<path d="M139.6 160.9v33.2M139.6 160.9h66M143.4 161.2l.1 .1M143.4 161.2l-3.9 .1M143.4 160.9l.1 .1M143.5 167.1h61.5M143.5 167.5h61.1M143.5 160.5h62M150.6 178.4l.2 .6h-.3zM151.2 161.4l-1.5 .6M161.6 178.2l-1.1 2.8M164.9 160.4l.1-1.1 .3-.3h7.9l.3 .5 .3-.5h8l.3 .4v1"/>
<path d="M164.9 160.1h-12.5l-.7 .3M165.6 160a.36 .36 0 0 1 .6-.3 .36 .36 0 0 1-.1 .7M165.6 160l.2 .4M165.6 160.1h.1M171.8 178.6h2.3M172.1 179.5l.8 1.3M172.3 160.4a.43 .43 0 0 1-.1-.7 .43 .43 0 0 1 .6 0 .43 .43 0 0 1 0 .7M172.9 178.6v2.2M173.8 179.5l-.9 1.3M174.2 160.4a.43 .43 0 0 1 0-.7 .43 .43 0 0 1 .6 0 .43 .43 0 0 1 0 .7M179.2 161.1l.3 .4 .5 .1M179.6 161.3v.3"/>
<path d="M181 160.4a.36 .36 0 0 1-.2-.6 .36 .36 0 0 1 .6 0 .36 .36 0 0 1-.2 .6M181.4 160.1h.1M182.1 160.1h12.6l.6 .3M202.6 169.4l4 16.3M202.9 169.3l4 16.3M205.5 160.4h-62v34.3h60.4M205.9 161.2l1 4.1zM206.6 165.2l-4 4M206.9 165.5l-4 4M212.6 169.4l4 16.3M212.9 169.3l4 16.3M214.6 167.5h57.8"/>
<path d="M215 167.1h57.4M215.5 160.4h68.2M215.5 160.5h56.9M215.7 160.9h59.7M216.6 165.2l-4 4M216.9 165.5l-4 4M246 160.4a.43 .43 0 0 1-.1-.7 .43 .43 0 0 1 .7 0 .43 .43 0 0 1-.1 .7M248.1 161.1l-.2 .4-.6 .1M252.7 160.4a.36 .36 0 0 1-.2-.6 .36 .36 0 0 1 .6 0 .36 .36 0 0 1-.2 .6M261.5 176.8a1.12 1.12 0 0 1 1.4-.1 1.12 1.12 0 0 1 .5 1.2 1.08 1.08 0 0 1-1.5 .5 1.08 1.08 0 0 1-.4-1.6zM261.7 177.5h1.4M262.4 176.8v1.4"/>
<path d="M262.4 162.1h17.6M272.4 160.4v34.3M272.4 161.1h3M275.4 160.9v.2M275.4 161.1v32.8M278 162.1v11.6M278 179v13.9M278 162.1l.2 .6h-.4zM281.7 160.4l.1 .6h-.2zM281.7 160.4v13.3M281.7 179v15.7M352.9 175.9h7.3"/>
<path d="M354.8 178.7h.3l-.2 .6zM354.9 175.9v5.1M354.9 175.9l.2 .6h-.3zM358 173.6h1M358.4 173.4l.6 .2-.6 .1zM359 171.6v4.3a1.71 1.71 0 0 0-1.7 1.7 1.71 1.71 0 0 0 1.7 1.7M360.2 173.6l.6-.2v.3zM360.2 175.9a1.71 1.71 0 0 1 1.6 1.7 1.71 1.71 0 0 1-1.6 1.7h-7.3M360.2 171.6v4.3M360.2 173.6h3.5M371.4 176.6h14.3M97.2 184.3h-.6v1.6h.6"/>
<path d="M97.4 184.2v1.7M97.5 184.1v.4M97.5 184.5v1.6h25.2M97.5 184.2h-.3v1.7h.3M97.5 184.5h21.7M98 182.3v.8h.6M98 182.3h.8M98.4 181.1h.4v1.2M98.4 181.1v.4M98.4 183.3v.8h-.9M98.4 183.1v.2M98.4 183.8h-.9v.3"/>
<path d="M98.4 183.3h.4M98.6 181.5h-.6v.8M98.8 181.4h-.2v1.7h.2M98.8 182.3v.8M98.8 183.1v.1M98.8 184.5h.1M98.8 183.2v1.3M98.8 186.1h.1M98.8 183.1h21.8v1.7M98.8 183.2h21.8M119.3 183.5v2.1M119.3 183.5h1.3"/>
<path d="M119.3 185.6h1.3M120.6 184.8v1.3M120.6 184.8h2.1M122.7 186.4v.4M122.7 186.4h16.8M122.7 186.8h3.3M126.1 186.7l.1 .1M126.1 186.7l-.1 .1M126.1 186.7v.1M126.1 186.8h13.4M139.5 193.7h4M143.5 194.2h60.3"/>
<path d="M143.5 187.9h60.9M143.5 187.5h61.4M143.5 194l-3.9 .1M149.7 193l1.5 .7M150.5 193.9l.1 .6h-.3zM150.8 192l-1 7.8h24.2M151.7 194.7l.7 .2h16.5M165.8 197h2.3M166.1 197.9l.8 1.4M166.9 197v2.3M167.8 197.9l-.9 1.4M168.9 194.9h1.2"/>
<path d="M168.9 194.7v.2M170.1 194.9h6.9M170.1 194.7v.2M177 194.9h1.1M177 194.7v.2M178.1 194.7v.2M195.3 194.7l-.6 .2h-16.6M202.6 189.7l2 8.1M202.9 189.6l2 8.2M206.6 185.5l-4 4M206.9 185.8l-4 4M212.6 189.7l2 8.1"/>
<path d="M212.9 189.6l2 8.2M213.8 194.2h58.6M214.5 187.9h57.9M214.9 187.5h57.5M216.6 185.5l-4 4M216.9 185.8l-4 4M262.4 192.9h17.6M262.4 193.9l.1 .6h-.2zM262.4 192v7.8h22.4M272.4 193.9h3M272.4 194.1h3M275.4 193.9h.2"/>
<path d="M275.4 193.9v.2M275.6 193.9l-.2 .2M276.7 197h2.2M277 197.9l.8 1.3M277.8 197v2.2M277.8 192.3h.4l-.2 .6zM278.7 197.9l-.9 1.3M281.6 194.1h.2l-.1 .6zM283.7 194.7h-69.8M357.4 188v2.2M357.4 189.1h2.3M358.3 188.2l1.4 .9"/>
<path d="M359.7 189.1l-1.4 .8M153.6 200.2l-1.1 2.8M268 200.2l-1.2 2.8M4 245.2h123v47.8M4 253.7h123M4 259.4h123M52.4 245.2v47.8M83.5 253.7v5.7M104.7 253.7v5.7M216 253h200M216 248h65M216 258h65"/>
<path d="M228.6 243v15M255.2 243v15M281 243v50M296 243v30M346 243v30M361 243v30M381 253v20M392 253v20M416 243h-200v50M4 265h123M4 270.6h123M4 276.2h123"/>
<path d="M84.9 279.3h1.3M85.5 278.6v1.3M216 278h65M216 273h200M216 263h165M216 268h65M231 263v15M256 263v15M311 273v20M393.4 260.5l9-2.5v10l-9-2.5zM4 281.8h123M4 287.4h123"/>
<path d="M83.5 287.4v5.6M84.9 280.6h1.3M104.7 287.4v5.6M267.4 287.2h1.2M267.4 286h1.2M268 285.5v1.1"/>
<circle cx="132.8" cy="52.5" r=".96"/>
<circle cx="132.8" cy="52.5" r="1"/>
<circle cx="144.9" cy="53.2" r=".82"/>
<circle cx="144.9" cy="53.2" r=".84"/>
<circle cx="159.9" cy="45.5" r=".71"/>
<circle cx="159.9" cy="45.5" r=".86"/>
<circle cx="164.9" cy="45.5" r=".87"/>
<circle cx="164.9" cy="45.5" r=".71"/>
<circle cx="168.8" cy="45.5" r=".96"/>
<circle cx="168.8" cy="45.5" r=".99"/>
<circle cx="173.5" cy="45.5" r=".86"/>
<circle cx="173.5" cy="45.5" r=".44"/>
<circle cx="178.2" cy="45.5" r=".95"/>
<circle cx="178.2" cy="45.5" r=".99"/>
<circle cx="182.1" cy="45.5" r=".87"/>
<circle cx="182.1" cy="45.5" r=".71"/>
<circle cx="187.1" cy="45.5" r=".72"/>
<circle cx="187.1" cy="45.5" r=".86"/>
<circle cx="219.5" cy="44.9" r=".92"/>
<circle cx="248.1" cy="44.9" r=".92"/>
<circle cx="262.4" cy="44.9" r=".92"/>
<circle cx="271" cy="53.2" r=".81"/>
<circle cx="271" cy="53.2" r=".86"/>
<circle cx="132.8" cy="68.2" r="1"/>
<circle cx="132.8" cy="68.2" r=".95"/>
<circle cx="144.9" cy="67.5" r=".82"/>
<circle cx="145" cy="67.5" r=".86"/>
<circle cx="159.9" cy="75.2" r=".71"/>
<circle cx="159.9" cy="75.2" r=".86"/>
<circle cx="164.9" cy="75.2" r=".87"/>
<circle cx="164.9" cy="75.2" r=".71"/>
<circle cx="168.8" cy="75.2" r=".96"/>
<circle cx="168.8" cy="75.2" r=".99"/>
<circle cx="173.5" cy="75.2" r=".86"/>
<circle cx="173.5" cy="75.2" r=".44"/>
<circle cx="178.2" cy="75.2" r=".95"/>
<circle cx="178.2" cy="75.2" r=".99"/>
<circle cx="182.1" cy="75.2" r=".87"/>
<circle cx="182.1" cy="75.2" r=".71"/>
<circle cx="187.1" cy="75.2" r=".72"/>
<circle cx="187.1" cy="75.2" r=".87"/>
<circle cx="219.5" cy="75.8" r=".92"/>
<circle cx="246.2" cy="77.8" r=".74"/>
<circle cx="246.3" cy="77.8" r=".76"/>
<circle cx="262.4" cy="75.8" r=".92"/>
<circle cx="271" cy="67.5" r=".85"/>
<circle cx="271" cy="67.5" r=".81"/>
<circle cx="154.7" cy="82" r=".98"/>
<circle cx="170.5" cy="117.4" r=".29"/>
<circle cx="170.5" cy="117.4" r=".85"/>
<circle cx="170.5" cy="117.4" r=".78"/>
<circle cx="172.4" cy="118" r=".77"/>
<circle cx="172.4" cy="118" r=".74"/>
<circle cx="174.6" cy="118" r=".74"/>
<circle cx="174.7" cy="118" r=".77"/>
<circle cx="144.8" cy="123.8" r=".81"/>
<circle cx="144.8" cy="123.8" r=".87"/>
<circle cx="166.1" cy="120.8" r=".73"/>
<circle cx="166.1" cy="120.8" r=".77"/>
<circle cx="166.1" cy="120.8" r=".86"/>
<circle cx="180.9" cy="120.8" r=".86"/>
<circle cx="180.9" cy="120.8" r=".76"/>
<circle cx="180.9" cy="120.8" r=".74"/>
<circle cx="246.4" cy="120.8" r=".77"/>
<circle cx="246.4" cy="120.8" r=".86"/>
<circle cx="246.4" cy="120.8" r=".73"/>
<circle cx="252.7" cy="120.8" r=".77"/>
<circle cx="252.7" cy="120.8" r=".86"/>
<circle cx="252.7" cy="120.8" r=".74"/>
<circle cx="271.1" cy="123.8" r=".81"/>
<circle cx="271.1" cy="123.8" r=".86"/>
<circle cx="348.2" cy="134.1" r="1.43"/>
<circle cx="348.2" cy="134.1" r="1.57"/>
<circle cx="348.2" cy="127.3" r="1.57"/>
<circle cx="348.3" cy="134.1" r="1.19"/>
<circle cx="348.3" cy="127.3" r="1.44"/>
<circle cx="348.3" cy="127.3" r="1.18"/>
<circle cx="362.8" cy="134.1" r="1.43"/>
<circle cx="362.8" cy="134.1" r="1.57"/>
<circle cx="362.8" cy="134.1" r="1.19"/>
<circle cx="362.8" cy="134.1" r="1.23"/>
<circle cx="377.4" cy="134.1" r="1.57"/>
<circle cx="377.4" cy="127.3" r="1.57"/>
<circle cx="377.4" cy="127.3" r="1.19"/>
<circle cx="377.4" cy="134.1" r="1.21"/>
<circle cx="377.4" cy="127.3" r="1.21"/>
<circle cx="377.4" cy="134.1" r="1.42"/>
<circle cx="377.4" cy="134.1" r="1.19"/>
<circle cx="377.4" cy="127.3" r="1.43"/>
<circle cx="147.7" cy="173.2" r=".47"/>
<circle cx="150.6" cy="162.1" r=".97"/>
<circle cx="150.6" cy="162.1" r=".93"/>
<circle cx="150.7" cy="177.5" r=".85"/>
<circle cx="161" cy="179.6" r=".99"/>
<circle cx="172.5" cy="160" r=".34"/>
<circle cx="174.5" cy="160" r=".34"/>
<circle cx="179.2" cy="162.1" r=".97"/>
<circle cx="179.2" cy="162.1" r=".93"/>
<circle cx="179.2" cy="177.5" r=".85"/>
<circle cx="219.5" cy="162.1" r=".97"/>
<circle cx="219.5" cy="162.1" r=".93"/>
<circle cx="246.3" cy="160" r=".35"/>
<circle cx="248.1" cy="162.1" r=".97"/>
<circle cx="248.1" cy="162.1" r=".93"/>
<circle cx="262.1" cy="177.5" r="3"/>
<circle cx="262.4" cy="162.1" r=".97"/>
<circle cx="262.4" cy="162.1" r=".93"/>
<circle cx="268.3" cy="173.2" r=".46"/>
<circle cx="147.7" cy="181.8" r=".47"/>
<circle cx="150.6" cy="192.9" r=".93"/>
<circle cx="150.6" cy="192.9" r=".96"/>
<circle cx="179.2" cy="192.9" r=".93"/>
<circle cx="179.2" cy="192.9" r=".96"/>
<circle cx="219.5" cy="192.9" r=".93"/>
<circle cx="219.5" cy="192.9" r=".96"/>
<circle cx="248.1" cy="192.9" r=".93"/>
<circle cx="248.1" cy="192.9" r=".96"/>
<circle cx="262.4" cy="192.9" r=".93"/>
<circle cx="262.4" cy="192.9" r=".96"/>
<circle cx="268.3" cy="181.8" r=".46"/>
<circle cx="153.1" cy="201.6" r=".98"/>
<circle cx="267.4" cy="201.6" r=".99"/>
</g>
<path d="M412.4 262.3a2.5 2.5 0 0 0-4.1-1.1 2.5 2.5 0 0 0 1 4.2 2.5 2.5 0 0 0 3.2-2.9l-.1-.2" fill="none" stroke="#000" stroke-width=".3" stroke-dasharray="30.5 1.3 1.3 1.3" stroke-dashoffset="24.5" stroke-linecap="butt"/>
<path d="M414.8 261.5a5 5 0 0 0-8.3-2 5 5 0 0 0 2.2 8.3 5 5 0 0 0 6.2-6l-.1-.3" fill="none" stroke="#000" stroke-width=".3" stroke-dasharray="30.5 1.3 1.3 1.3" stroke-dashoffset="16.7" stroke-linecap="butt"/>
<g fill="none" stroke="#000" stroke-width=".3" stroke-dasharray="6.3 1.3 1.3 1.3 5.1">
<path d="M204.7 40l2 8.2M214.7 40l2 8.2M206.7 48.2l-4 4M216.7 48.2l-4 4M202.7 72.5l2 8.1M206.7 68.5l-4 4M212.7 72.5l2 8.1M216.7 68.5l-4 4M204.7 115.8l2 4M206.7 119.8l-4 4M214.7 115.8l2 4M216.7 119.8l-4 4"/>
<path d="M202.7 135.7l2 4M206.7 131.7l-4 4M212.7 135.7l2 4M216.7 131.7l-4 4M204.7 157.2l2 8.1M214.7 157.2l2 8.1M206.7 165.3l-4 4M216.7 165.3l-4 4M202.7 189.6l2 8.2M206.7 185.6l-4 4M212.7 189.6l2 8.2M216.7 185.6l-4 4"/>
</g>
<path d="M202.7 123.8l4 7.9M212.7 123.8l4 7.9" fill="none" stroke="#000" stroke-width=".3" stroke-dasharray="6.3 1.3 1.3 1.3 5.1" stroke-dashoffset="6.3"/>
<path d="M202.7 52.2l4 16.3M212.7 52.2l4 16.3M202.7 169.3l4 16.3M212.7 169.3l4 16.3" fill="none" stroke="#000" stroke-width=".3" stroke-dasharray="6.3 1.3 1.3 1.3 5.1" stroke-dashoffset="2.4"/>
<path d="M362.8 123.7v14.3" fill="none" stroke="#000" stroke-width=".3" stroke-dasharray="30.5 1.3 1.3 1.3" stroke-dashoffset="25.2"/>
<path d="M261 177.5h-.2M262.4 176.1v-.2M262.4 178.9v.2M263.8 177.5h.2" fill="none" stroke="#000" stroke-width=".3" stroke-dasharray="30.5 1.3 1.3 1.3"/>
<path d="M410 255.7v14.9" fill="none" stroke="#000" stroke-width=".3" stroke-dasharray="30.5 1.3 1.3 1.3" stroke-dashoffset="25"/>
<path d="M403.4 263l12.6-.1" fill="none" stroke="#000" stroke-width=".3" stroke-dasharray="30.5 1.3 1.3 1.3" stroke-dashoffset="26.1"/>
<path d="M216 248v5" fill="none" stroke="#000" stroke-width=".3" stroke-dasharray="30.5 1.3 1.3 1.3" stroke-dashoffset="29.9"/>
<path d="M144.5 45.5v29.7M173.5 45.5v29.7M242.4 45.5v29.7M271.4 45.5v29.7" fill="none" stroke="#f00" stroke-width=".3" stroke-dasharray="30.5 1.3 1.3 1.3" stroke-dashoffset="17.5"/>
<g fill="#000">
<path d="M345.2 134.4l.6 .2-.6 .1z"/>
<path d="M147.5 34.3l.6-.2v.3zM198.9 34.1l.6 .2-.6 .1z"/>
<path d="M159.9 37.3l.6-.2v.4zM186.5 37.1l.6 .2-.6 .2z"/>
<path d="M275 37.1l.6 .2-.6 .2zM271.4 37.3l.6-.2v.4zM241.8 29.8l.6 .1-.6 .2zM173.5 29.9l.6-.1v.3zM362.2 139.5l.6 .2-.6 .1zM345.8 139.7l.6-.2v.3zM275 156.3l.6 .2-.6 .1zM262.4 156.5l.6-.2v.3z"/>
<path d="M194.3 45.5l.2 .6h-.3zM194.2 74.6h.3l-.2 .6zM383.9 114.8l.1 .6h-.3zM383.7 136h.3l-.1 .6zM281.7 160.4l.1 .6h-.2zM281.6 194.1h.2l-.1 .6zM278 162.1l.2 .6h-.4zM277.8 192.3h.4l-.2 .6z"/>
<path d="M122.7 111.3l.6-.2v.3zM275 111.1l.6 .2-.6 .1zM164.9 40.6l.6-.2v.3zM181.5 40.4l.6 .2-.6 .1zM187.1 76.1l-.2 .6h.3zM173.5 76.1l-.1 .6h.3zM122.7 29.9l.6-.1v.3zM172.9 29.8l.6 .1-.6 .2zM122.7 40.6l.6-.2v.3zM143.9 40.4l.6 .2-.6 .1zM362.8 139.7l.6-.2v.3zM379.4 139.5l.6 .2-.6 .1zM122.7 156.5l.6-.2v.3zM150 156.3l.6 .2-.6 .1zM150.6 156.5l.6-.2v.3zM178.6 156.3l.6 .2-.6 .1zM150.6 178.4l-.1 .6h.3zM150.5 193.9l-.2 .6h.3zM262.4 193.9l-.1 .6h.2z"/>
<path d="M379.7 110.7l.6 .1-.6 .2zM345.4 110.8l.6-.1v.3z"/>
<path d="M179.2 156.5l.6-.2v.3zM247.5 156.3l.6 .2-.6 .1z"/>
<path d="M248.1 156.5l.6-.2v.3zM261.8 156.3l.6 .2-.6 .1z"/>
<path d="M354.9 175.9l.2 .6h-.3zM354.8 178.7h.3l-.2 .6z"/>
<path d="M360.2 173.6l.6-.2v.3zM358.4 173.4l.6 .2-.6 .1z"/>
</g>
<g font-size="6.3">
<text x="282.1" y="250.3">名称</text>
<text x="347.1" y="250.3">图号</text>
<text x="282.1" y="260.3">材质</text>
<text x="347.1" y="260.3">质量</text>
<text x="383.3" y="262.1">视</text>
<text x="383.3" y="269.9">图</text>
<text x="282.1" y="270.3">版次</text>
<text x="347.1" y="270.3">比例</text>
</g>
<g font-size="4.2">
<text x="4.8" y="237.6">注意：1.行走平行度（正面+侧面），450行程内，≤±0.03mm，1000行程内，≤±0.05mm。</text>
<text x="12.2" y="243.3">2.本体形变，450行程内，≤±0.03mm，1000行程内，≤±0.05mm。</text>
<text x="18.6" y="251.3">型号/规格</text>
<text x="68.5" y="251.3">GTH12-1000-BC-M40-C4</text>
<text x="299.8" y="249.5">GTH12-1000-BC-M40-C4</text>
<text x="14.4" y="258.3">螺杆型号/规格</text>
<text x="19.7" y="263.9">有效行程</text>
<text x="63.7" y="258.3">1605</text>
<text x="85.5" y="263.9">1000</text>
<text x="89.9" y="258.3">1610</text>
<text x="111.7" y="258.3">1620</text>
<text x="19.7" y="269.5">精度等级</text>
<text x="87.6" y="269.5">C7</text>
<text x="259" y="267">2022/9/23</text>
<text x="19.7" y="275.2">马达容量</text>
<text x="74.9" y="275.2">400W（无刹车）</text>
<text x="15.5" y="280.8">重复定位精度</text>
<text x="86.7" y="280.8">0.02</text>
<text x="9.1" y="286.4">感应开关方式及数量</text>
<text x="72.7" y="286.4">外挂型三只（C4）</text>
<text x="15.5" y="292">建议最快速度</text>
<text x="60.5" y="292">250MM/S</text>
<text x="86.7" y="292">500MM/S</text>
<text x="107.4" y="292">1000MM/S</text>
</g>
<g font-size="4.1">
<text x="266.2" y="179">I</text>
<text x="377.6" y="175.4">I</text>
<text x="371.4" y="180.6">2 : 3.5</text>
</g>
<g font-size="3.5">
<text x="132.7" y="31.2">178 滑台原始位置</text>
<text x="175.7" y="35.5">182</text>
<text x="203.3" y="31.2">1000 有效行程</text>
<text x="82.4" y="41.8">76.50 滑台极限位置 1</text>
<text x="176.6" y="41.8">60</text>
<text x="176.6" y="38.6">95</text>
<text x="278.3" y="38.6">14.50 滑台极限位置 1</text>
<text x="195.6" y="62.7" transform="rotate(-90 195.6 62.7)">104</text>
<text x="146" y="83.3">2 x</text>
<text x="156.4" y="83.3">6 H7</text>
<text x="169.6" y="83.3">8</text>
<text x="188.7" y="83.3">8 x M6 贯穿</text>
<text x="196.6" y="112.5">1294</text>
<text x="360.3" y="112.1">122</text>
<text x="385.1" y="127.1" transform="rotate(-90 385.1 127.1)">76</text>
<text x="333.5" y="134">基准面</text>
<text x="349.9" y="140.9">59.50</text>
<text x="370.1" y="140.9">60</text>
<text x="135.4" y="157.7">98</text>
<text x="162.6" y="157.7">100</text>
<text x="195.9" y="157.7">1000</text>
<text x="254.4" y="157.7">50</text>
<text x="266.8" y="157.7">46</text>
<text x="279.3" y="179" transform="rotate(-90 279.3 179)">108</text>
<text x="283" y="179" transform="rotate(-90 283 179)">120</text>
<text x="363.7" y="174.8">2</text>
<text x="152.3" y="180.9">2 x</text>
<text x="162.7" y="180.9">6 H7</text>
<text x="175.9" y="180.9">6</text>
<text x="352.7" y="191.6" transform="rotate(-90 352.7 191.6)">+0.012</text>
<text x="356.2" y="189.8" transform="rotate(-90 356.2 189.8)">0</text>
<text x="359.7" y="187.3" transform="rotate(-90 359.7 187.3)">6</text>
<text x="356.2" y="195.1" transform="rotate(-90 356.2 195.1)">6</text>
<text x="151.4" y="199.3">22 x M8</text>
<text x="154.7" y="202.8">6.5 贯穿</text>
<text x="169.8" y="199.3">16</text>
<text x="264" y="199.3">4 x M8</text>
<text x="269" y="202.8">6.5 贯穿</text>
<text x="280.6" y="199.3">16</text>
<text x="221.4" y="246.8">1</text>
<text x="221.4" y="251.8">2</text>
<text x="218.8" y="256.8">序号</text>
<text x="232.2" y="256.8">修 订 版 次</text>
<text x="257.5" y="256.8">设计变更编号</text>
<text x="228.2" y="261.8">设</text>
<text x="240.1" y="261.8">计</text>
<text x="252" y="261.8">变</text>
<text x="263.9" y="261.8">更</text>
<text x="219.1" y="266.7">设 计</text>
<text x="366.6" y="269.3">1:3.5</text>
<text x="219.1" y="271.7">校 核</text>
<text x="219.1" y="276.7">批 准</text>
<text x="222.9" y="282.7">技术要求：</text>
<text x="231.8" y="287.3">1、未标注公差全部 0.1</text>
<text x="231.7" y="291.8">2、未标注倒角全部C0.3</text>
</g>
</svg>
